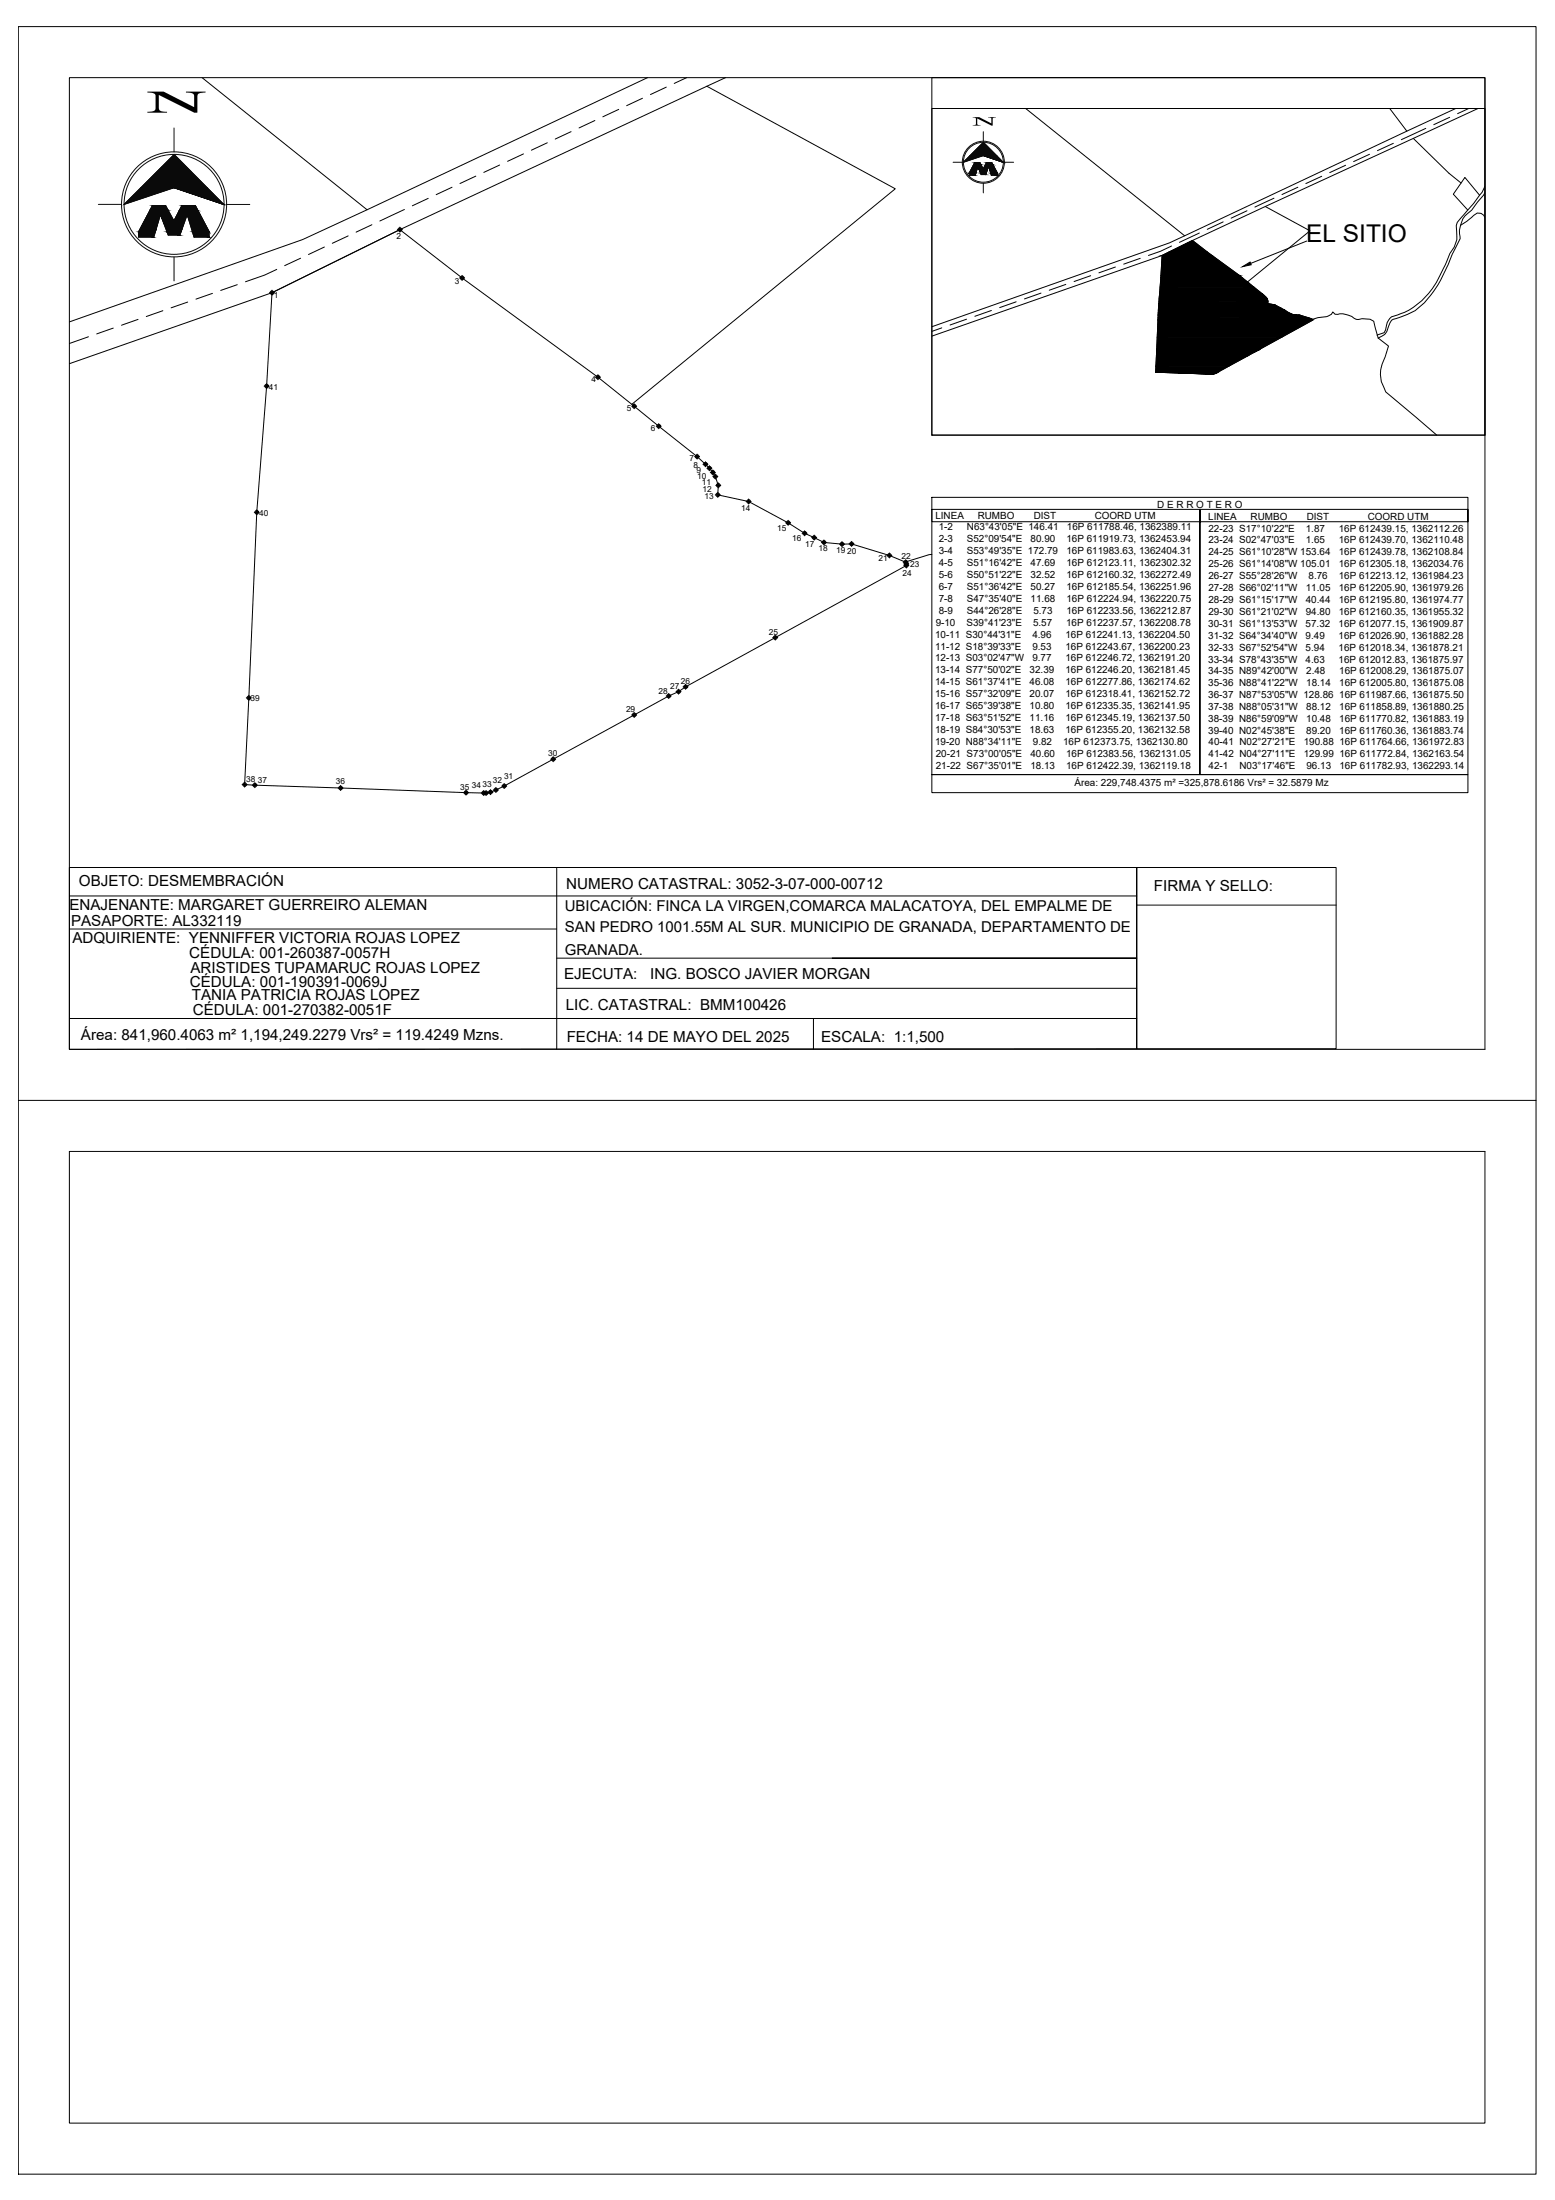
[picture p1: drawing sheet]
<svg xmlns="http://www.w3.org/2000/svg" width="594mm" height="841mm" viewBox="0 0 594 841" stroke-linecap="round" stroke-linejoin="round" font-family="sans-serif">
<!-- layer: 2 -->
<g fill="none" stroke="#000" stroke-width=".38">
<path d="M77.2 29.7l63 50.5M245.5 37.6l-6.1 2.8M247.4 29.7l-131.8 61.9-89.1 31.5M254.6 33.3l-6.1 2.8M262.3 29.7l-4.7 2.2M277.2 29.7l-7.1 3.3M200 58.8l-6.1 2.9M209.1 54.6l-6.1 2.8M218.2 50.3l-6.1 2.9M227.3 46.1l-6.1 2.8M236.4 41.8l-6.1 2.9M391.9 41.5l60.7 48.6"/>
<path d="M523.2 59l-6.1 2.8M531 41.5l6.5 8.6M532.3 54.8l-6 2.8M539.9 52.9l13.7 13.3 4.6 3.8M544.7 49.1l-9.3 4.3M553.8 44.8l-6 2.9M556.1 41.5l-109.3 51.4-90.8 32M561.1 41.5l-4.2 1.9M564.6 41.5l-81.2 37.4M163.6 75.8l-6.1 2.9M172.7 71.6l-6.1 2.8M181.8 67.3l-6.1 2.9"/>
<path d="M190.9 63.1l-6.1 2.8M486.7 75.8l-7.3 3.4M495.8 71.6l-6 2.8M505 67.4l-6.1 2.8M514.1 63.2l-6.1 2.8M565.3 74.6l-5.6-6.8-4.5 6.4 5.6 6.1M567.3 73.7l-5.1 6.7a10.3 10.3 0 0 0-4.4 10.8l-3 6.1a53 53 0 0 1-10.6 18.5 25.3 25.3 0 0 1-10.9 6l-1 .3a7.1 7.1 0 0 0-2.5 4.7l-.8 1.1-2.5 1.3M567.3 71.3l-1.1 2.2-3.2 4.3-6.3 7.2-.3 1.3 .1 1.7a9.8 9.8 0 0 1-2.6 8.9l-2.5 5.7a30.9 30.9 0 0 1-14.9 16.9l-2.5 .9a4.5 4.5 0 0 0-4.3 4.1l-.9 2.7-2.7 .9M114.8 98.7l-6 2.9M123.9 94.4l-6 2.9M133 90.2l-6.1 2.8M142.1 85.9l-6.1 2.8"/>
<path d="M154.5 80.1l-9.4 4.4M435.6 98.8l-6.3 2.2M447.6 94.1l-4.3 2-4.5 1.6M458.2 89.1l-7.6 3.5M467.3 84.8l-6.1 2.9M476.4 80.6l-6.1 2.8M567.3 83.1l-.4-.8-1.1-.7-1.4-.2-6.4 4.7M62.2 118.8l-6.3 2.2M71.7 115.5l-6.3 2.2M81.2 112.2l-6.3 2.2M90.6 108.8l-6.3 2.2M105.7 103l-4.6 2.2-7.3 2.5"/>
<path d="M378.8 118.7l-6.4 2.2M388.2 115.4l-6.3 2.2M397.7 112l-6.3 2.3M407.2 108.7l-6.3 2.2M416.7 105.4l-6.4 2.2M426.1 102.1l-6.3 2.2M476.6 107.8l23.9-19.6-17.1-9.3-27.8 13-11.6 5.8-88 30.8M26.5 139l77.4-27.1 48.9-24.1 117.3-54.8 71.9 39.2-100.6 82.4M33.8 128.7l-7.3 2.6M43.3 125.4l-6.4 2.2M52.7 122.1l-6.3 2.2M359.8 125.3l-3.8 1.4"/>
<path d="M369.3 122l-6.3 2.2M501.4 122.1l2.1-.7a7.7 7.7 0 0 0 5.1-1.2l.6-.9 .9 .8a10 10 0 0 1 7.9 1.9l.5 .1a8.8 8.8 0 0 1 6.3 .7l1.7 6.4M526.5 129.2l4 3.1-1.3 4a11.7 11.7 0 0 0-.4 12l.6 1.5 19.5 16.5M356 211.9l-10 2.9"/>
</g>
<!-- layer: CIRCULO PI -->
<g fill="#000" stroke="#000" stroke-width=".38">
<path d="M446.7 96.3l8.9-4.4 5.6 4.4zM474.7 102l2.9-1.8 .4 1zM495.6 120.5h1zM461.6 143h2z"/>
<path d="M446.7 96.3l16.3 1.4-1.8-1.4zM444 97.7l2.7-1.4 16.3 1.4z"/>
<path d="M444 97.7l29.5 7.6-10.5-7.6zM444 97.7l29.5 7.6h-30z"/>
<path d="M443.5 105.3l31 .8-1-.8zM443.5 105.3l31 .8h-31z"/>
<path d="M443.5 106.1l33.3 1.9-2.3-1.9zM443.5 106.1l33.3 1.9h-33.4z"/>
<path d="M443.4 108l35.6 1.8-2.2-1.8zM443.4 108l35.6 1.8h-35.8z"/>
<path d="M443.2 109.8l39.3 2.7-3.5-2.7zM443.2 109.8l39.3 2.7h-39.5z"/>
<path d="M443 112.5l40.3 .7-.8-.7zM443 112.5l40.3 .7h-40.4z"/>
<path d="M442.9 113.2l40.7 .4-.3-.4zM442.9 113.2l40.7 .4h-40.7z"/>
<path d="M442.9 113.6l41 .4-.3-.4zM442.9 113.6l41 .4h-41z"/>
<path d="M442.9 114l41.3 .3-.3-.3zM442.9 114l41.3 .3h-41.3z"/>
<path d="M442.9 114.3l41.5 .8-.2-.8zM442.9 114.3l41.5 .8h-41.6z"/>
<path d="M442.7 116l44.5 .6-2.8-.6zM442.7 116l44.5 .6h-44.5z"/>
<path d="M442.8 115.1l41.6 .9v-.9zM442.8 115.1l41.6 .9h-41.7z"/>
<path d="M442.7 116.6l46.3 1-1.8-1zM442.7 116.6l46.3 1h-46.4z"/>
<path d="M442.6 117.6l48.2 .9-1.8-.9zM442.6 117.6l48.2 .9h-48.2z"/>
<path d="M442.6 118.5l49.7 1-1.5-1zM442.6 118.5l49.7 1h-49.8z"/>
<path d="M442.5 119.5l50.6 .4-.8-.4zM442.5 119.5l50.6 .4h-50.6z"/>
<path d="M442.5 119.9l51.5 .4-.9-.4zM442.5 119.9l51.5 .4h-51.5z"/>
<path d="M441.6 140l23.7 2.3 4.2-2.3zM441.6 140l23.7 2.3h-23.8z"/>
<path d="M441.8 136l27.7 4 7.3-4zM441.8 136l27.7 4h-27.9z"/>
<path d="M441.9 134.4l34.9 1.6 2.8-1.6zM441.9 134.4l34.9 1.6h-35z"/>
<path d="M441.9 134.2h38zM441.9 134.2l37.7 .2z"/>
<path d="M441.9 133.9l38 .3 .9-.3zM441.9 133.9l38 .3h-38z"/>
<path d="M441.9 133.4l38.9 .5 .7-.5zM441.9 133.4l38.9 .5h-38.9z"/>
<path d="M442.1 128.9l39.4 4.5 8.1-4.5zM442.1 128.9l39.4 4.5h-39.6z"/>
<path d="M442.5 120.3l52.9 .2zM442.5 120.3l52.9 .2z"/>
<path d="M442.5 120.5h53.1zM442.5 120.5h53.1z"/>
<path d="M442.5 120.5l57.4 1-3.3-1zM442.5 120.5l57.4 1h-57.5z"/>
<path d="M442.4 121.5l59 .6-1.5-.6zM442.4 121.5l59 .6h-59z"/>
<path d="M442.4 122.1l59.1 .2zM442.4 122.1l59.1 .2z"/>
<path d="M442.4 122.3l59.1 .1zM442.4 122.3l59.1 .1z"/>
<path d="M442.4 122.4l47.2 6.5 11.9-6.5zM442.4 122.4l47.2 6.5h-47.5z"/>
<path d="M463.2 143h.2zM461.6 143h1.8z"/>
<path d="M460.4 143h3.4zM460.4 143h3.2z"/>
<path d="M455.1 142.8h9.2zM455.1 142.8l8.7 .2z"/>
<path d="M450.2 142.6h14.5zM450.2 142.6l14.1 .2z"/>
<path d="M444.8 142.4h20.2zM444.8 142.4l19.9 .2z"/>
<path d="M442.4 142.3h22.8zM442.4 142.3l22.6 .1z"/>
<path d="M441.5 142.3h23.8zM441.5 142.3h23.7z"/>
</g>
<!-- layer: 0 -->
<path d="M444 97.7l11.6-5.8 17.9 13.4 10.1 8.3a2.58 2.58 0 0 1 .8 2.4l2.8 .6 3.6 1.9a8.8 8.8 0 0 0 5.7 2l3.4 1 1.5 .6 .1 .3-37.2 20.4-1.1 .2-21.7-.7 1.1-24.7zM103.9 111.9l48.9-24.1 23.7 18.4 51.9 38 37.9 30.4a26.5 26.5 0 0 1 7 7.6l1.1 3.3-.2 3.7 11.8 2.5 15.1 8.2 6.3 4 7.4 3.5 6.9 .6 3.6-.1 14.5 4.4 6.2 2.6 .3 1.3-84.4 46.4-2.7 1.8-3.7 1.7-62.9 34.4a14.5 14.5 0 0 1-7.8 2.7l-91.3-3.3 4.6-104.1 3.8-48.2zM356 194.7h102.4v4.7h-102.4zM356 190.1h204.8v106h-102.4v-101.4h102.4v4.7h-102.4v-4.7v101.4h-102.4zM356 296.1h204.8v6.9h-204.8zM26.5 401.1v-371.4h540.8v371.4M26.5 440.2v371.4h540.8v-371.4" fill="none" stroke="#000" stroke-width=".38"/>
<!-- layer: CAJETIN -->
<path d="M7 10.2h579.8v820.9h-579.8z" fill="none" stroke="#000" stroke-width=".38"/>
<!-- layer: CIRCULO PI -->
<g fill="none" stroke="#000" stroke-width=".38">
<path d="M356 29.7h211.3v136.6h-211.3zM356 41.5h211.3v124.8h-211.3zM151.8 87.8h1.9M152.8 86.8v2M499.2 92.2l-21.4 8.5M102.9 111.9h2M103.9 110.9v2M175.6 106.2h1.9M176.5 105.3v1.9M100.9 147.6h1.9M101.9 146.7v1.9M227.5 144.2h1.9"/>
<path d="M228.4 143.2v2M241.3 155.3h2M242.3 154.3v2M250.7 162.9h1.9M251.7 162v1.9M265.4 174.6h1.9M266.3 173.6v1.9M268.5 177.5h2M269.5 176.5v1.9M270.1 179h1.9M271 178v2M272.3 179.6v2"/>
<path d="M97.1 195.8h2M98.1 194.9v1.9M271.4 180.6h1.9M272.3 182.2h2M273.2 189.2h2M273.3 181.2v1.9M273.4 185.5h2M274.2 188.2v2M274.4 184.6v1.9M285 191.7h2M286 190.7v2M300.1 199.9h2"/>
<path d="M301.1 198.9v1.9M306.4 203.9h2M307.4 202.9v1.9M310.1 205.5h1.9M311.1 204.5v2M313.8 207.4h2M314.8 206.4v1.9M320.7 208h2M321.7 207v2M324.4 207.9h1.9M325.3 207v1.9M338.8 212.3h1.9"/>
<path d="M339.8 211.4v1.9M345 214.9h2M345.3 215.6h1.9M345.3 216.2h1.9M346 213.9v2M346.2 214.6l.1 2.6M295.2 243.7h1.9M296.2 242.8v1.9M94.1 266.8h1.9M95.1 265.8v2M241.3 273.3h2M242.3 272.3v2"/>
<path d="M254.5 266.1h1.9M255.5 265.1v2M258.3 264.4h1.9M259.2 263.4v2M260.9 262.6h2M261.9 261.6v1.9M92.5 299.9h1.9M93.5 299v1.9M97.4 299.2v1.9M192.6 299.5v1.9M210.4 290.2h1.9M211.3 289.3v1.9"/>
<path d="M96.4 300.2h1.9M129.1 301.2h2M130.1 300.3v1.9M177.1 303h1.9M178 302v2M183.8 303.2h2.9M184.8 302.2v1.9M185.7 302.2v1.9M186.4 302.8h2M187.4 301.9v1.9M188.5 302h1.9M189.4 301v2"/>
<path d="M191.7 300.5h1.9M26.5 331.6h407.8v69.3l-407.8 .2zM434.3 331.6h76.2v69.3h-76.2zM26.5 401.1h540.8M7 420.7h579.8M26.5 440.2h540.8"/>
<circle cx="152.8" cy="87.8" r=".71"/>
<circle cx="152.8" cy="87.8" r=".43"/>
<circle cx="103.9" cy="111.9" r=".71"/>
<circle cx="103.9" cy="111.9" r=".43"/>
<circle cx="176.5" cy="106.2" r=".71"/>
<circle cx="176.5" cy="106.2" r=".43"/>
<circle cx="101.9" cy="147.6" r=".71"/>
<circle cx="101.9" cy="147.6" r=".43"/>
<circle cx="228.4" cy="144.2" r=".71"/>
<circle cx="228.4" cy="144.2" r=".43"/>
<circle cx="242.3" cy="155.3" r=".71"/>
<circle cx="242.3" cy="155.3" r=".43"/>
<circle cx="251.7" cy="162.9" r=".71"/>
<circle cx="251.7" cy="162.9" r=".43"/>
<circle cx="266.3" cy="174.5" r=".71"/>
<circle cx="266.3" cy="174.5" r=".43"/>
<circle cx="269.5" cy="177.5" r=".71"/>
<circle cx="269.5" cy="177.5" r=".43"/>
<circle cx="271" cy="179" r=".71"/>
<circle cx="271" cy="179" r=".43"/>
<circle cx="98.1" cy="195.8" r=".71"/>
<circle cx="98.1" cy="195.8" r=".43"/>
<circle cx="272.3" cy="180.6" r=".71"/>
<circle cx="272.3" cy="180.6" r=".43"/>
<circle cx="273.3" cy="182.2" r=".71"/>
<circle cx="273.3" cy="182.2" r=".43"/>
<circle cx="274.2" cy="189.2" r=".71"/>
<circle cx="274.2" cy="189.2" r=".43"/>
<circle cx="274.4" cy="185.5" r=".71"/>
<circle cx="274.4" cy="185.5" r=".43"/>
<circle cx="286" cy="191.7" r=".71"/>
<circle cx="286" cy="191.7" r=".43"/>
<circle cx="301.1" cy="199.9" r=".71"/>
<circle cx="301.1" cy="199.9" r=".43"/>
<circle cx="307.4" cy="203.9" r=".71"/>
<circle cx="307.4" cy="203.9" r=".43"/>
<circle cx="311.1" cy="205.5" r=".71"/>
<circle cx="311.1" cy="205.5" r=".43"/>
<circle cx="314.8" cy="207.4" r=".71"/>
<circle cx="314.8" cy="207.4" r=".43"/>
<circle cx="321.7" cy="208" r=".71"/>
<circle cx="321.7" cy="208" r=".43"/>
<circle cx="325.3" cy="207.9" r=".71"/>
<circle cx="325.3" cy="207.9" r=".43"/>
<circle cx="339.8" cy="212.3" r=".71"/>
<circle cx="339.8" cy="212.3" r=".43"/>
<circle cx="346" cy="214.9" r=".71"/>
<circle cx="346" cy="214.9" r=".43"/>
<circle cx="346.2" cy="215.6" r=".71"/>
<circle cx="346.2" cy="215.6" r=".43"/>
<circle cx="346.3" cy="216.2" r=".71"/>
<circle cx="346.3" cy="216.2" r=".43"/>
<circle cx="296.2" cy="243.7" r=".71"/>
<circle cx="296.2" cy="243.7" r=".43"/>
<circle cx="95.1" cy="266.8" r=".71"/>
<circle cx="95.1" cy="266.8" r=".43"/>
<circle cx="242.3" cy="273.3" r=".71"/>
<circle cx="242.3" cy="273.3" r=".43"/>
<circle cx="255.5" cy="266.1" r=".71"/>
<circle cx="255.5" cy="266.1" r=".43"/>
<circle cx="259.2" cy="264.4" r=".71"/>
<circle cx="259.2" cy="264.4" r=".43"/>
<circle cx="261.9" cy="262.6" r=".71"/>
<circle cx="261.9" cy="262.6" r=".43"/>
<circle cx="93.5" cy="299.9" r=".71"/>
<circle cx="93.5" cy="299.9" r=".43"/>
<circle cx="211.3" cy="290.2" r=".71"/>
<circle cx="211.3" cy="290.2" r=".43"/>
<circle cx="97.4" cy="300.1" r=".71"/>
<circle cx="97.4" cy="300.1" r=".43"/>
<circle cx="130.1" cy="301.2" r=".71"/>
<circle cx="130.1" cy="301.2" r=".43"/>
<circle cx="178.1" cy="303" r=".71"/>
<circle cx="178.1" cy="303" r=".43"/>
<circle cx="184.8" cy="303.2" r=".71"/>
<circle cx="184.8" cy="303.2" r=".43"/>
<circle cx="185.7" cy="303.2" r=".71"/>
<circle cx="185.7" cy="303.2" r=".43"/>
<circle cx="187.4" cy="302.8" r=".71"/>
<circle cx="187.4" cy="302.8" r=".43"/>
<circle cx="189.5" cy="302" r=".71"/>
<circle cx="189.5" cy="302" r=".43"/>
<circle cx="192.6" cy="300.5" r=".71"/>
<circle cx="192.6" cy="300.5" r=".43"/>
</g>
<!-- layer: TEXTO 2 -->
<path d="M212.7 331.9v69.2M434.3 331.6v69.3M26.5 342.5h407.8M26.5 355.1h186.2M434.3 346h76.2M212.7 366.3h221.6h-116.3M212.7 377.8h221.6M26.5 389.4h407.8M310.8 389.6v11.5" fill="none" stroke="#000" stroke-width=".38"/>
<!-- layer: NORTE -->
<g fill="none" stroke="#0a0a0a" stroke-width=".38">
<path d="M66.5 48.9v9.2M375.7 50.3v3.7M37.6 78.1h8.8M86.6 78.2h8.8M364.1 62h3.6M375.7 70.1v3.6M383.7 62h3.6"/>
<circle cx="66.5" cy="78.1" r="19.1"/>
<circle cx="375.7" cy="62" r="7.6"/>
</g>
<!-- layer: TEXTOS -->
<g fill="#0a0a0a" stroke="#0a0a0a" stroke-width=".38">
<path d="M375.7 54.4l5 5.1h-10.1z"/>
<path d="M368 62l2.6-2.5h5.1z"/>
<path d="M375.7 59.5l7.6 2.5z"/>
<path d="M375.7 59.5h5l2.6 2.5z"/>
<path d="M66.5 59l12.6 12.7h-25.3z"/>
<path d="M47.4 78.1l6.4-6.4h12.7z"/>
<path d="M66.5 71.7h12.6l6.4 6.4z"/>
<path d="M66.5 71.7l19 6.4zM85.4 78.1l.2 .1z"/>
</g>
<g fill="none" stroke="#0a0a0a" stroke-width=".38">
<path d="M371.4 59.9l4.3-4.2 4.2 4.3-4.2-1.5zM372.1 59.5l3.6-3.5 3.6 3.5-3.6-1.2zM372.8 59.1l2.9-2.9 2.9 2.9-2.9-1zM373.5 58.7l2.2-2.2 2.2 2.2-2.2-.8zM374.8 57.8l.9-.8 .8 .8-.8-.3zM375.7 55.2l5.6 5.6-5.6-1.9-5.6 1.9zM375.7 56.7l1.5 1.6-1.5-.6-1.6 .6zM375.7 57.1l.4 .5h-.8zM47.4 78.1l19.1-19.1 19.1 19.2-19.1-6.5zM49.1 77.1l17.4-17.4 17.4 17.5-17.4-5.9zM50.8 76l15.7-15.7 15.7 15.8-15.7-5.3zM52.5 75l14-14 14 14-14-4.7z"/>
<path d="M54.2 73.9l12.3-12.3 12.3 12.4-12.3-4.2zM55.9 72.9l10.6-10.6 10.6 10.6-10.6-3.6zM368 62l7.7-7.6 7.6 7.7-7.6-2.6zM368.7 61.6l7-6.9 6.9 7-6.9-2.4zM369.4 61.2l6.3-6.3 6.3 6.3-6.3-2.1zM370.8 60.4l4.9-5 4.9 5-4.9-1.7z"/>
<circle cx="66.5" cy="78.1" r="20.1"/>
<circle cx="375.7" cy="62" r="8"/>
</g>
<!-- layer: 0 -->
<path d="M56.3 35h6.2l11.7 6v-4.1a1.49 1.49 0 0 0-2.1-1.5h-1.1v-.4h7.5v.4a2.73 2.73 0 0 0-3 1l-.1 6.7h-1.1l-13.6-6.8v4.9a1.49 1.49 0 0 0 2 1.5h1.1v.4h-7.5v-.4a2.92 2.92 0 0 0 3.1-1v-4.8a1.49 1.49 0 0 0-2-1.5h-1.1zM371.6 44.8h2.5l4.6 2.4v-2l-1.2-.4 3 .1-1.2 .4v2.7h-.5l-5.5-2.7 .1 2.3 1.2 .4h-3l1.3-.6-.1-2.2z" fill="#000"/>
<g fill="none" stroke="#0a0a0a" stroke-width=".38">
<path d="M58.2 78.6h5.1h-5.1l-5.3 10.1h5.9l2.4-8.4 3 8.4h4.5l2.9-8.1 2.5 8.1h5.9l-5.4-10.1h-5M74.6 78.6h-5.1l-3.1 5.8M372.4 62.2h2h-2l-2.1 4h2.3l1-3.3 1.2 3.3h1.7M372.6 66.2l1-3.3 1.2 3.3h1.7M373.6 62.9l1.2 3.3h1.7l1.2-3.2 1 3.2h2.4l-2.2-4h-2l-1.2 2.4-1.3-2.4h-2l-2.1 4h2.3l1-3.2M374.8 66.8l-1.2-3.2-1 3.5M376.6 66.8l1.1-3.2 1 3.5M376.9 62.2h2l2.2 4h-2.4l-1-3.2-1.2 3.2M377.7 63l-1.2 3.2h-1.7M378.9 62.2h-2l-1.2 2.4M61.2 80.3l3 8.4h4.5l2.9-8.1 2.5 8.1h5.9l-5.4-10.1h-5.1l-3.1 5.8-3.1-5.8h-5.1l-5.3 10.1h5.9l2.4-8.1M64.3 89.9l-3-7.9-2.6 8.7"/>
<path d="M68.7 89.9l2.8-7.9 2.7 8.7M71.6 80.6l-2.9 8.1h-4.5l-3-8.4-2.4 8.4"/>
</g>
<g fill="#0a0a0a" stroke="#0a0a0a" stroke-width=".38">
<path d="M377.7 63l.2 .6h-.4z"/>
<path d="M61.2 80.3l.1 .3z"/>
<path d="M71.6 80.6l.4 1.4h-1z"/>
<path d="M373.6 63l.2 .6zM373.6 63l.2 .6h-.4z"/>
<path d="M377.5 63.6h.4zM377.5 63.6h.4z"/>
<path d="M373.6 63.6h.2zM373.6 63.6h.2z"/>
<path d="M373.4 63.6h.2zM373.4 63.6h.2z"/>
<path d="M377.7 63.6l1 2.6zM377.7 63.6l1 2.6h-.2z"/>
<path d="M377.5 63.6l-.8 2.6 1-2.6zM377.5 63.6l-1 2.6z"/>
<path d="M373.6 63.6l1.2 2.6-1-2.6zM373.6 63.6l1.2 2.6z"/>
<path d="M373.4 63.6l-.6 2.6 .8-2.6zM373.4 63.6l-.6 2.6h-.2z"/>
<path d="M374.6 66.2l2 .6 .1-.6zM374.6 66.2l2 .6h-1.8z"/>
<path d="M378.5 66.2l2.6 .9v-.9zM378.5 66.2l2.6 .9h-2.4z"/>
<path d="M370.3 66.2l2.3 .9 .2-.9zM370.3 66.2l2.3 .9h-2.3z"/>
<path d="M372.4 62.2l2.4 .7-.4-.7zM372.4 62.2l2.4 .7h-2.8z"/>
<path d="M376.9 62.2l2.5 .8-.5-.8zM376.9 62.2l2.5 .8h-2.9z"/>
<path d="M373.6 62.9l1.2 .1zM373.6 62.9l1.2 .1z"/>
<path d="M372 62.9h1.6zM372 62.9l1.6 .1z"/>
<path d="M376.5 63l.7 1.6 .5-1.6zM376.5 63l.7 1.6h-1.5z"/>
<path d="M373.6 63l2.1 1.6-.9-1.6zM373.6 63l2.1 1.6h-1.5z"/>
<path d="M377.7 63l3.4 3.2-1.7-3.2zM377.7 63l3.4 3.2h-2.4z"/>
<path d="M374.2 64.6l2.3 1.6 .7-1.6zM374.2 64.6l2.3 1.6h-1.7z"/>
<path d="M372 63l.6 3.2 1-3.2zM372 63l.6 3.2h-2.3z"/>
<path d="M61.2 80.6l.6 1.4zM61.2 80.6l.6 1.4h-1z"/>
<path d="M71 82h1zM71 82h1z"/>
<path d="M61.3 82h.5zM61.3 82h.5z"/>
<path d="M60.8 82h.5zM60.8 82h.5z"/>
<path d="M71.5 82l2.6 6.7-2.1-6.7zM71.5 82l2.6 6.7h-.6z"/>
<path d="M71 82l-1.9 6.7 2.4-6.7zM71 82l-1.9 6.7h-.4z"/>
<path d="M61.3 82l2.9 6.7-2.4-6.7zM61.3 82l2.9 6.7h-.4z"/>
<path d="M60.8 82l-1.5 6.7 2-6.7zM60.8 82l-1.5 6.7h-.5z"/>
<path d="M63.8 88.7l4.9 1.2 .4-1.2zM63.8 88.7l4.9 1.2h-4.4z"/>
<path d="M73.5 88.7l6.5 2v-2zM73.5 88.7l6.5 2h-5.8z"/>
<path d="M52.9 88.7l5.8 2 .6-2zM52.9 88.7l5.8 2h-5.8z"/>
<path d="M58.2 78.6l6 1.7-.9-1.7zM58.2 78.6l6 1.7h-6.9z"/>
<path d="M69.5 78.6l6.2 2-1.1-2zM69.5 78.6l6.2 2h-7.2z"/>
<path d="M61.2 80.3l3.1 .3-.1-.3zM61.2 80.3l3.1 .3h-3z"/>
<path d="M57.3 80.3l3.9 .3v-.3zM57.3 80.3l3.9 .3h-4z"/>
<path d="M68.5 80.6l1.7 3.8 1.4-3.8zM68.5 80.6l1.7 3.8h-3.8z"/>
<path d="M61.3 80.6l5.1 3.8-2.1-3.8zM61.3 80.6l5.1 3.8h-3.7z"/>
<path d="M71.6 80.6l8.4 8.1-4.3-8.1zM71.6 80.6l8.4 8.1h-5.9z"/>
<path d="M62.7 84.4l6 4.3 1.5-4.3zM62.7 84.4l6 4.3h-4.5z"/>
<path d="M57.2 80.6l1.6 8.1 2.4-8.1zM57.2 80.6l1.6 8.1h-5.9z"/>
</g>
<!-- layer: NORTE -->
<path d="M66.5 98.2v9.2" fill="none" stroke="#000" stroke-width=".38"/>
<text font-size="9.4" x="499" y="92.7">EL SITIO</text>
<g font-size="5.8">
<text x="30.1" y="338.7">OBJETO: DESMEMBRACIÓN</text>
<text x="216.3" y="340">NUMERO CATASTRAL: 3052-3-07-000-00712</text>
<text x="440.9" y="340.5">FIRMA Y SELLO:</text>
<text x="26.5" y="348">ENAJENANTE: MARGARET GUERREIRO ALEMAN</text>
<text x="27.1" y="353.9">PASAPORTE: AL332119</text>
<text x="27.7" y="360.7">ADQUIRIENTE: YENNIFFER VICTORIA ROJAS LOPEZ</text>
<text x="72.3" y="366.1">CÉDULA: 001-260387-0057H</text>
<text x="72.8" y="371.9">ARISTIDES TUPAMARUC ROJAS LOPEZ</text>
<text x="72.5" y="377.2">CÉDULA: 001-190391-0069J</text>
<text x="215.5" y="374.3">EJECUTA:</text>
<text x="248.4" y="374.3">ING. BOSCO JAVIER MORGAN</text>
<text x="73.3" y="382.1">TANIA PATRICIA ROJAS LOPEZ</text>
<text x="73.7" y="387.9">CÉDULA: 001-270382-0051F</text>
<text x="216.2" y="386.1">LIC. CATASTRAL: BMM100426</text>
<text x="30.9" y="397.5">Área: 841,960.4063 m² 1,194,249.2279 Vrs² = 119.4249 Mzns.</text>
<text x="216.5" y="398.3">FECHA: 14 DE MAYO DEL 2025</text>
<text x="313.7" y="398.5">ESCALA: 1:1,500</text>
</g>
<g font-size="5.7">
<text x="215.8" y="348.1">UBICACIÓN: FINCA LA VIRGEN,COMARCA MALACATOYA, DEL EMPALME DE</text>
<text x="215.8" y="356.4">SAN PEDRO 1001.55M AL SUR. MUNICIPIO DE GRANADA, DEPARTAMENTO DE</text>
<text x="215.8" y="365">GRANADA.</text>
</g>
<g font-size="3.8">
<text x="442.1" y="194">D E R R O T E R O</text>
<text x="357.3" y="198.3">LINEA</text>
<text x="358.7" y="202.8">1-2</text>
<text x="369.4" y="202.8">N63°43'05&quot;E 146.41</text>
<text x="373.5" y="198.3">RUMBO</text>
<text x="394.9" y="198.3">DIST</text>
<text x="407.6" y="202.8">16P 611788.46, 1362389.11</text>
<text x="418.3" y="198.3">COORD UTM</text>
<text x="461.6" y="198.7">LINEA</text>
<text x="461.7" y="203.2">22-23 S17°10'22&quot;E</text>
<text x="477.8" y="198.7">RUMBO</text>
<text x="498.9" y="203.2">1.87</text>
<text x="499.2" y="198.7">DIST</text>
<text x="511.5" y="203.2">16P 612439.15, 1362112.26</text>
<text x="522.5" y="198.7">COORD UTM</text>
<text x="358.7" y="207.3">2-3</text>
<text x="369.4" y="207.3">S52°09'54&quot;E</text>
<text x="393.8" y="207.3">80.90</text>
<text x="407.4" y="207.3">16P 611919.73, 1362453.94</text>
<text x="461.7" y="207.7">23-24 S02°47'03&quot;E</text>
<text x="498.9" y="207.7">1.65</text>
<text x="511.5" y="207.7">16P 612439.70, 1362110.48</text>
<text x="358.7" y="211.9">3-4</text>
<text x="369.4" y="211.9">S53°49'35&quot;E 172.79</text>
<text x="407.4" y="211.9">16P 611983.63, 1362404.31</text>
<text x="461.7" y="212.3">24-25 S61°10'28&quot;W 153.64</text>
<text x="511.5" y="212.3">16P 612439.78, 1362108.84</text>
<text x="358.7" y="216.4">4-5</text>
<text x="358.7" y="221">5-6</text>
<text x="369.4" y="216.4">S51°16'42&quot;E</text>
<text x="369.4" y="221">S50°51'22&quot;E</text>
<text x="393.8" y="216.4">47.69</text>
<text x="393.8" y="221">32.52</text>
<text x="407.4" y="216.4">16P 612123.11, 1362302.32</text>
<text x="407.4" y="221">16P 612160.32, 1362272.49</text>
<text x="461.7" y="216.8">25-26 S61°14'08&quot;W 105.01</text>
<text x="461.7" y="221.4">26-27 S55°28'26&quot;W</text>
<text x="499.9" y="221.4">8.76</text>
<text x="511.5" y="216.8">16P 612305.18, 1362034.76</text>
<text x="511.5" y="221.4">16P 612213.12, 1361984.23</text>
<text x="358.7" y="225.5">6-7</text>
<text x="369.4" y="225.5">S51°36'42&quot;E</text>
<text x="393.8" y="225.5">50.27</text>
<text x="407.4" y="225.5">16P 612185.54, 1362251.96</text>
<text x="461.7" y="225.9">27-28 S66°02'11&quot;W</text>
<text x="498.9" y="225.9">11.05</text>
<text x="511.5" y="225.9">16P 612205.90, 1361979.26</text>
<text x="358.7" y="230.1">7-8</text>
<text x="369.4" y="230.1">S47°35'40&quot;E</text>
<text x="393.8" y="230.1">11.68</text>
<text x="407.4" y="230.1">16P 612224.94, 1362220.75</text>
<text x="461.7" y="230.5">28-29 S61°15'17&quot;W</text>
<text x="498.9" y="230.5">40.44</text>
<text x="511.5" y="230.5">16P 612195.80, 1361974.77</text>
<text x="357.5" y="239.2">9-10</text>
<text x="358.7" y="234.6">8-9</text>
<text x="369.2" y="239.2">S39°41'23&quot;E</text>
<text x="369.4" y="234.6">S44°26'28&quot;E</text>
<text x="394.7" y="239.2">5.57</text>
<text x="394.8" y="234.6">5.73</text>
<text x="407.3" y="239.2">16P 612237.57, 1362208.78</text>
<text x="407.4" y="234.6">16P 612233.56, 1362212.87</text>
<text x="461.6" y="239.6">30-31 S61°13'53&quot;W</text>
<text x="461.7" y="235.1">29-30 S61°21'02&quot;W</text>
<text x="498.8" y="239.6">57.32</text>
<text x="498.9" y="235.1">94.80</text>
<text x="511.4" y="239.6">16P 612077.15, 1361909.87</text>
<text x="511.5" y="235.1">16P 612160.35, 1361955.32</text>
<text x="357.2" y="243.8">10-11 S30°44'31&quot;E</text>
<text x="394.4" y="243.8">4.96</text>
<text x="407" y="243.8">16P 612241.13, 1362204.50</text>
<text x="461.6" y="244.2">31-32 S64°34'40&quot;W</text>
<text x="498.8" y="244.2">9.49</text>
<text x="511.4" y="244.2">16P 612026.90, 1361882.28</text>
<text x="357.2" y="248.3">11-12 S18°39'33&quot;E</text>
<text x="394.4" y="248.3">9.53</text>
<text x="407" y="248.3">16P 612243.67, 1362200.23</text>
<text x="461.6" y="248.7">32-33 S67°52'54&quot;W</text>
<text x="498.8" y="248.7">5.94</text>
<text x="511.4" y="248.7">16P 612018.34, 1361878.21</text>
<text x="357.2" y="252.9">12-13 S03°02'47&quot;W</text>
<text x="357.2" y="257.4">13-14 S77°50'02&quot;E</text>
<text x="393.4" y="257.4">32.39</text>
<text x="394.4" y="252.9">9.77</text>
<text x="407" y="252.9">16P 612246.72, 1362191.20</text>
<text x="407" y="257.4">16P 612246.20, 1362181.45</text>
<text x="461.6" y="253.3">33-34 S78°43'35&quot;W</text>
<text x="461.6" y="257.8">34-35 N89°42'00&quot;W</text>
<text x="498.8" y="253.3">4.63</text>
<text x="499" y="257.8">2.48</text>
<text x="511.4" y="253.3">16P 612012.83, 1361875.97</text>
<text x="511.6" y="257.8">16P 612008.29, 1361875.07</text>
<text x="357.2" y="262">14-15 S61°37'41&quot;E</text>
<text x="393.4" y="262">46.08</text>
<text x="407" y="262">16P 612277.86, 1362174.62</text>
<text x="461.6" y="262.3">35-36 N88°41'22&quot;W</text>
<text x="499" y="262.3">18.14</text>
<text x="511.6" y="262.3">16P 612005.80, 1361875.08</text>
<text x="357.2" y="266.5">15-16 S57°32'09&quot;E</text>
<text x="393.4" y="266.5">20.07</text>
<text x="407" y="266.5">16P 612318.41, 1362152.72</text>
<text x="461.6" y="266.8">36-37 N87°53'05&quot;W 128.86 16P 611987.66, 1361875.50</text>
<text x="357.2" y="271.1">16-17 S65°39'38&quot;E</text>
<text x="357.2" y="275.6">17-18 S63°51'52&quot;E</text>
<text x="393.4" y="271.1">10.80</text>
<text x="393.4" y="275.6">11.16</text>
<text x="407" y="271.1">16P 612335.35, 1362141.95</text>
<text x="407" y="275.6">16P 612345.19, 1362137.50</text>
<text x="461.6" y="271.4">37-38 N88°05'31&quot;W</text>
<text x="461.6" y="275.9">38-39 N86°59'09&quot;W</text>
<text x="499" y="271.4">88.12</text>
<text x="499" y="275.9">10.48</text>
<text x="511.6" y="271.4">16P 611858.89, 1361880.25</text>
<text x="511.6" y="275.9">16P 611770.82, 1361883.19</text>
<text x="357.2" y="280.2">18-19 S84°30'53&quot;E</text>
<text x="393.4" y="280.2">18.63</text>
<text x="407" y="280.2">16P 612355.20, 1362132.58</text>
<text x="461.6" y="280.4">39-40 N02°45'38&quot;E</text>
<text x="499" y="280.4">89.20</text>
<text x="511.6" y="280.4">16P 611760.36, 1361883.74</text>
<text x="357.2" y="284.7">19-20 N88°34'11&quot;E</text>
<text x="394.6" y="284.7">9.82</text>
<text x="406.2" y="284.7">16P 612373.75, 1362130.80</text>
<text x="461.7" y="284.9">40-41 N02°27'21&quot;E</text>
<text x="498.1" y="284.9">190.88 16P 611764.66, 1361972.83</text>
<text x="357.5" y="289.3">20-21 S73°00'05&quot;E</text>
<text x="357.5" y="293.8">21-22 S67°35'01&quot;E</text>
<text x="393.7" y="289.3">40.60</text>
<text x="393.7" y="293.8">18.13</text>
<text x="407.3" y="289.3">16P 612383.56, 1362131.05</text>
<text x="407.3" y="293.8">16P 612422.39, 1362119.18</text>
<text x="461.7" y="289.4">41-42 N04°27'11&quot;E</text>
<text x="461.7" y="294">42-1</text>
<text x="473.5" y="294">N03°17'46&quot;E</text>
<text x="498.1" y="289.4">129.99 16P 611772.84, 1362163.54</text>
<text x="499.1" y="294">96.13</text>
<text x="511.7" y="294">16P 611782.93, 1362293.14</text>
<text x="410.5" y="300.4">Área: 229,748.4375 m² =325,878.6186 Vrs² = 32.5879 Mz</text>
</g>
<g font-size="3.2">
<text x="151.5" y="91.5">2</text>
<text x="104.6" y="114">1</text>
<text x="173.8" y="108.4">3</text>
<text x="102.7" y="148.9">41</text>
<text x="225.9" y="145.9">4</text>
<text x="239.5" y="157.3">5</text>
<text x="248.6" y="164.6">6</text>
<text x="263.4" y="176.1">7</text>
<text x="264.9" y="179">8</text>
<text x="266.1" y="181">9</text>
<text x="266.3" y="183.2">10</text>
<text x="268.1" y="185.6">11</text>
<text x="268.4" y="188">12</text>
<text x="269.1" y="190.9">13</text>
<text x="99" y="197.1">40</text>
<text x="283.2" y="195.4">14</text>
<text x="297" y="203">15</text>
<text x="302.6" y="207">16</text>
<text x="307.6" y="209.1">17</text>
<text x="312.7" y="210.7">18</text>
<text x="319.5" y="211.4">19</text>
<text x="323.7" y="211.6">20</text>
<text x="335.7" y="214.6">21</text>
<text x="344.5" y="213.6">22</text>
<text x="344.8" y="220.3">24</text>
<text x="347.7" y="216.6">23</text>
<text x="293.7" y="242.7">25</text>
<text x="256" y="263.2">27</text>
<text x="260.1" y="261.4">26</text>
<text x="95.8" y="268">39</text>
<text x="251.6" y="265.3">28</text>
<text x="239.2" y="272.2">29</text>
<text x="209.5" y="289">30</text>
<text x="94" y="298.8">38</text>
<text x="98.5" y="299.3">37</text>
<text x="128.3" y="299.6">36</text>
<text x="188.2" y="299.2">32</text>
<text x="192.6" y="298">31</text>
<text x="175.8" y="301.9">35</text>
<text x="180.3" y="301.3">3433</text>
</g>
</svg>
